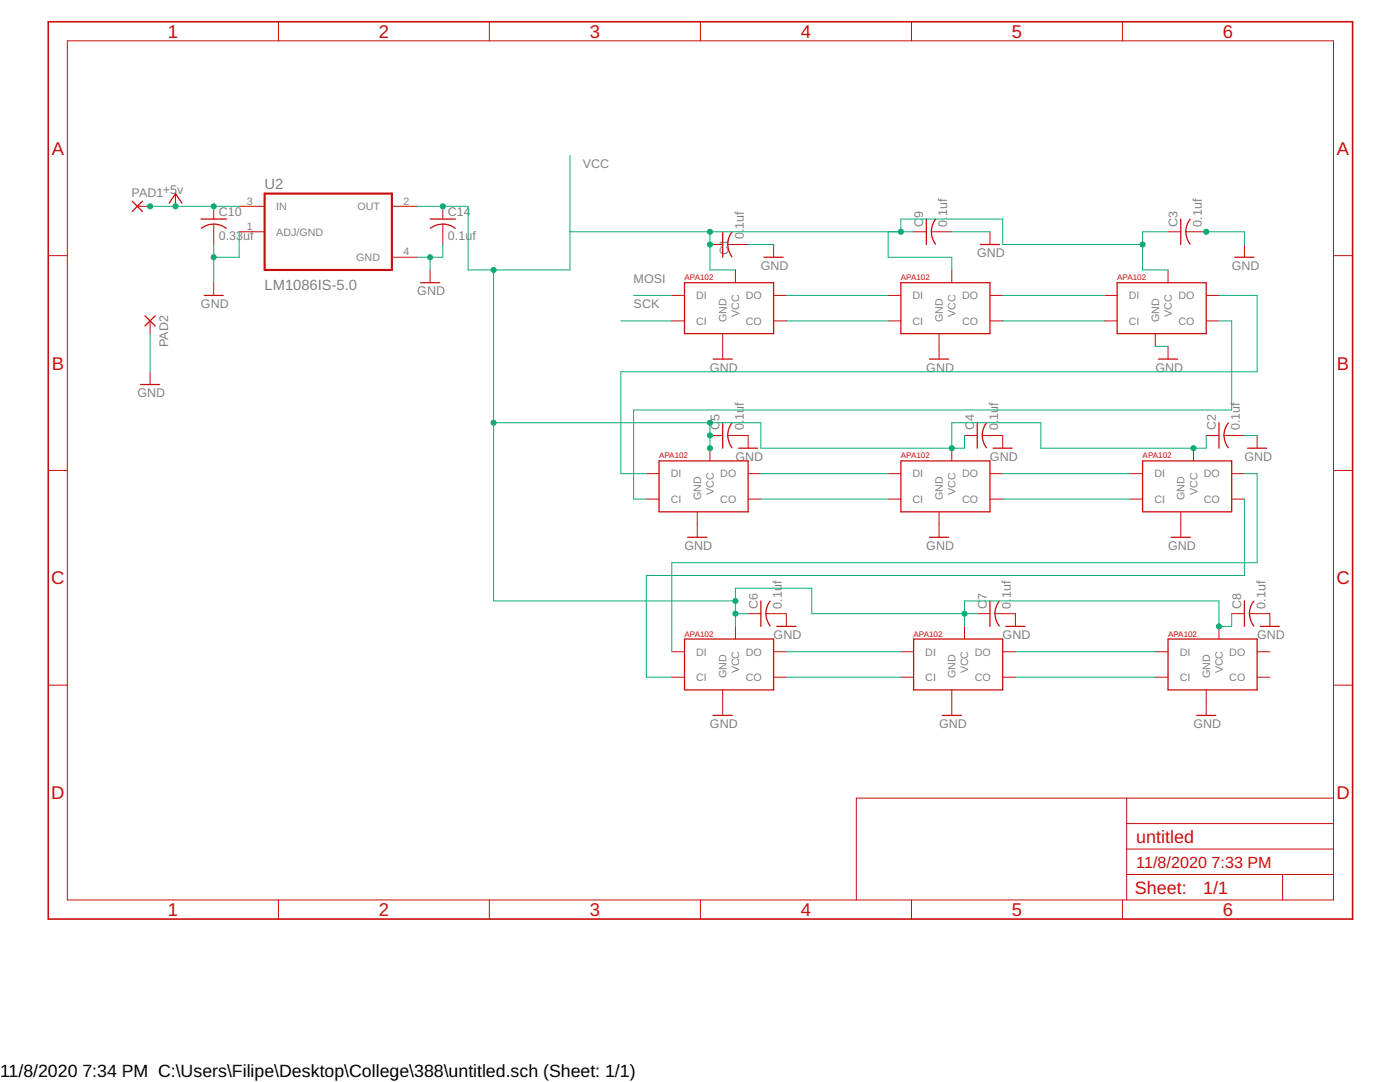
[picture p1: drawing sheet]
<svg xmlns="http://www.w3.org/2000/svg" width="279mm" height="216mm" viewBox="0 0 279 216" stroke-linecap="round" stroke-linejoin="round" font-family="sans-serif">
<g fill="none" stroke="#c90d0c" stroke-width=".25">
<path d="M26.4 40.2l2 2M28.4 40.2l-2 2M33.8 40.5l1.2-1.9 1.3 1.9M40.1 43.7h5.1M40.2 45.6a4 4 0 0 1 4.9 0M40.7 58.9h3.9M83.9 56.4h3.8M85.8 43.7h5.1M85.9 45.6a4 4 0 0 1 4.9 0M136.6 56.4h17.8v10.2h-17.8zM144.2 46.2v5.1M146.1 46.3a4 4 0 0 0 0 4.9"/>
<path d="M152.5 51.3h3.8M179.8 56.4h17.8v10.2h-17.8zM184.9 43.7v5.1M185.9 46.2l.3 1.6 .5 .9M186.7 43.8l-.5 .9-.3 1.5M195.7 48.8h3.8M222.9 56.4h17.8v10.2h-17.8zM235.6 43.7v5.1M237.5 43.8a4 4 0 0 0 0 4.9M246.4 51.3h3.9M28 76.7h3.9M28.9 63l2.1 2"/>
<path d="M31 63l-2.1 2M142.3 71.6h3.8M185.5 71.6h3.8M231.2 71.6h3.8M131.5 92h17.8v10.1h-17.8zM144.2 84.3v5.1M146.1 84.4a4 4 0 0 0 0 4.9M147.4 89.4h3.8M179.8 92h17.8v10.1h-17.8zM195 84.3v5.1M196.9 84.4a4 4 0 0 0 0 4.9M198.2 89.4h3.8"/>
<path d="M228 92h17.8v10.1h-17.8zM243.3 84.3v5.1M245.1 84.4a4 4 0 0 0 0 4.9M249 89.4h3.8M137.2 107.2h3.9M151.8 119.9v5.1M153.7 120l-.7 1.4-.2 1M185.5 107.2h3.8M197.6 119.9v5.1M199.4 120a4 4 0 0 0 0 4.9M233.7 107.2h3.9M248.3 119.9v5.1"/>
<path d="M250.2 120a4 4 0 0 0 0 4.9M136.6 127.5h17.8v10.2h-17.8zM152.9 122.4a3.9 3.9 0 0 0 .8 2.5M155 125h3.8M182.3 127.5h17.8v10.2h-17.8zM200.7 125h3.9M233.1 127.5h17.8v10.2h-17.8zM251.5 125h3.8M142.3 142.7h3.8M188 142.7h3.9M238.8 142.7h3.8"/>
</g>
<g fill="none" stroke="#c90d0c" stroke-width=".2">
<path d="M13.4 8.1h252.7v171.5h-252.7zM55.6 4.3v3.8M97.7 4.3v3.8M139.8 4.3v3.8M181.9 4.3v3.8M224 4.3v3.8M35 38.6v2.6M9.6 51h3.8M27.4 41.2h2.6M42.7 41.2v2.5M42.7 44.7v4.1M42.7 56.4v2.5"/>
<path d="M47.7 41.2h5.1M47.7 46.2h5.1M78.2 41.2h5.1M78.2 51.3h5.1M85.8 53.9v2.5M88.4 41.2v2.5M88.4 44.7v4.1M134.1 58.9h2.5M141.7 48.8h2.5M145.2 48.8h4.1M146.8 53.9v2.5M154.4 48.8v2.5"/>
<path d="M154.4 58.9h2.5M177.2 58.9h2.6M182.3 46.2h2.6M185.9 46.2h4M189.9 53.9v2.5M197.6 46.2v2.6M197.6 58.9h2.5M220.4 58.9h2.5M233.1 53.9v2.5M233.1 46.2h2.5M236.7 46.2h4M240.7 58.9h2.6"/>
<path d="M248.3 48.8v2.5M266.1 51h3.8M30 64v2.6M30 74.2v2.5M134.1 64h2.5M144.2 66.6v5M154.4 64h2.5M177.2 64h2.6M187.4 66.6v5M197.6 64h2.5M220.4 64h2.5M230.6 66.6v2.5"/>
<path d="M233.1 69.1v2.5M240.7 64h2.6M9.6 93.9h3.8M129 94.5h2.5M129 99.6h2.5M141.7 89.4v2.6M141.7 86.9h2.5M145.2 86.9h4.1v2.5M149.3 94.5h2.5M149.3 99.6h2.5M177.2 94.5h2.6M177.2 99.6h2.6"/>
<path d="M189.9 89.4v2.6M192.5 86.9h2.5M196 86.9h4.1v2.5M197.6 94.5h2.5M197.6 99.6h2.5M225.5 94.5h2.5M225.5 99.6h2.5M238.2 89.4v2.6M240.7 86.9h2.6M244.3 86.9h4M245.8 94.5h2.5M245.8 99.6h2.5"/>
<path d="M250.9 86.9v2.5M266.1 93.9h3.8M139.1 102.1v5.1M187.4 102.1v5.1M235.6 102.1v5.1M9.6 136.7h3.8M134.1 130h2.5M134.1 135.1h2.5M144.2 137.7v5M146.8 125v2.5M149.3 122.4h2.5M152.9 122.4h4v2.6"/>
<path d="M154.4 130h2.5M154.4 135.1h2.5M179.8 130h2.5M179.8 135.1h2.5M189.9 137.7v5M192.5 125v2.5M195 122.4h2.6M198.6 122.4h4v2.6M200.1 130h2.5M200.1 135.1h2.5M230.6 130h2.5M230.6 135.1h2.5"/>
<path d="M240.7 137.7v5M243.3 125v2.5M245.8 122.4h2.5M249.4 122.4h4v2.6M250.9 130h2.5M250.9 135.1h2.5M266.1 136.7h3.8M224.9 159.3v20.3M266.1 159.3h-95.2v20.3M55.6 179.6v3.8M97.7 179.6v3.8M139.8 179.6v3.8"/>
<path d="M181.9 179.6v3.8M224 179.6v3.8M224.9 174.5h41.2M224.9 169.4h41.2M224.9 164.3h41.2M256 174.5v5.1"/>
</g>
<path d="M52.8 38.6h25.4v15.3h-25.4z" fill="none" stroke="#c90d0c" stroke-width=".42"/>
<path d="M9.6 4.3h260.3v179.1h-260.3z" fill="none" stroke="#c90d0c" stroke-width=".32"/>
<g fill="none" stroke="#0dab76" stroke-width=".2">
<path d="M113.7 31v22.9h-20.3v-12.7h-10.1M30 41.2h17.7M42.7 48.8v7.6M47.7 46.2v5.1h-5M85.8 51.3v2.6M88.4 48.8v2.5h-5.1M98.5 53.9v66h48.3M113.7 46.2h68.6M126.4 58.9h7.7M141.7 46.2v7.7h5.1M149.3 48.8h5.1M156.9 58.9h20.3"/>
<path d="M177.2 46.2v5.1h12.7v2.6M179.8 46.2v-2.5h20.3v5.1h27.9M189.9 46.2h7.7M200.1 58.9h20.3M233.1 46.2h-5.1v7.7h5.1M240.7 46.2h7.6v2.6M243.3 58.9h7.6v15.3h-127v20.3h5.1M30 66.6v7.6M123.9 64h10.2M156.9 64h20.3M200.1 64h20.3M230.6 69.1h2.5"/>
<path d="M243.3 64h2.5v17.8h-119.4v17.8h2.6M98.5 84.3h53.3v5.1h40.7v-2.5M141.7 84.3v5.1M151.8 94.5h25.4M151.8 99.6h25.4M200.1 94.5h25.4M200.1 99.6h25.4M240.7 86.9v2.5h-33v-5.1h-17.8v5.1M248.3 99.6v15.2h-119.3v20.3h5.1M248.3 86.9h2.6M248.3 94.5h2.6v17.8h-116.8v17.7M146.8 122.4h2.5"/>
<path d="M156.9 130h22.9M156.9 135.1h22.9M195 122.4h-33v-5h-15.2v7.6M202.6 130h28M202.6 135.1h28M245.8 122.4v2.6h-2.5v-5.1h-50.8v5.1"/>
</g>
<g fill="#0dab76" stroke="#0dab76" stroke-width=".2">
<circle cx="240.7" cy="46.2" r=".51"/>
<circle cx="42.7" cy="51.3" r=".51"/>
<circle cx="85.8" cy="51.3" r=".51"/>
<circle cx="30" cy="41.2" r=".51"/>
<circle cx="42.7" cy="41.2" r=".51"/>
<circle cx="35" cy="41.2" r=".51"/>
<circle cx="228" cy="48.8" r=".51"/>
<circle cx="179.8" cy="46.2" r=".51"/>
<circle cx="238.2" cy="89.4" r=".51"/>
<circle cx="189.9" cy="89.4" r=".51"/>
<circle cx="141.7" cy="89.4" r=".51"/>
<circle cx="243.3" cy="125" r=".51"/>
<circle cx="192.5" cy="122.4" r=".51"/>
<circle cx="146.8" cy="122.4" r=".51"/>
<circle cx="146.8" cy="119.9" r=".51"/>
<circle cx="98.5" cy="53.9" r=".51"/>
<circle cx="141.7" cy="84.3" r=".51"/>
<circle cx="141.7" cy="46.2" r=".51"/>
<circle cx="141.7" cy="48.8" r=".51"/>
<circle cx="141.7" cy="86.9" r=".51"/>
<circle cx="88.4" cy="41.2" r=".51"/>
<circle cx="98.5" cy="84.3" r=".51"/>
</g>
<g font-size="3.7" fill="#c90d0c">
<text x="33.5" y="7.5">1</text>
<text x="75.6" y="7.5">2</text>
<text x="117.7" y="7.5">3</text>
<text x="159.8" y="7.5">4</text>
<text x="201.9" y="7.5">5</text>
<text x="244.1" y="7.5">6</text>
<text x="10.3" y="30.9">A</text>
<text x="266.8" y="30.9">A</text>
<text x="10.3" y="73.7">B</text>
<text x="266.8" y="73.7">B</text>
<text x="10.2" y="116.6">C</text>
<text x="266.7" y="116.6">C</text>
<text x="10.2" y="159.4">D</text>
<text x="266.7" y="159.4">D</text>
<text x="33.5" y="182.8">1</text>
<text x="75.6" y="182.8">2</text>
<text x="117.7" y="182.8">3</text>
<text x="159.8" y="182.8">4</text>
<text x="201.9" y="182.8">5</text>
<text x="244.1" y="182.8">6</text>
</g>
<g font-size="3.6" fill="#c90d0c">
<text x="226.8" y="168.2">untitled</text>
<text x="226.5" y="178.4">Sheet:</text>
<text x="240.1" y="178.3">1/1</text>
</g>
<g font-size="3.5">
<text x="0" y="214.9">11/8/2020</text>
<text x="16.4" y="214.9">7:34 PM C:\Users\Filipe\Desktop\College\388\untitled.sch (Sheet: 1/1)</text>
</g>
<g font-size="3.2" fill="#c90d0c">
<text x="226.8" y="173.2">11/8/2020</text>
<text x="241.8" y="173.2">7:33 PM</text>
</g>
<g font-size="2.9" fill="#808080">
<text x="52.8" y="37.6">U2</text>
<text x="52.8" y="57.9">LM1086IS-5.0</text>
</g>
<g font-size="2.5" fill="#808080">
<text x="116.3" y="33.6">VCC</text>
<text x="26.3" y="39.3">PAD1</text>
<text x="32.5" y="38.6">+5</text>
<text x="35.3" y="38.6">v</text>
<text x="43.7" y="47.9">0.33uf</text>
<text x="43.7" y="43.1">C10</text>
<text x="89.4" y="47.9">0.1uf</text>
<text x="89.4" y="43.1">C14</text>
<text x="148.4" y="47.8" transform="rotate(-90 148.4 47.8)">0.</text>
<text x="148.4" y="45.7" transform="rotate(-90 148.4 45.7)">1uf</text>
<text x="184.2" y="45.2" transform="rotate(-90 184.2 45.2)">C</text>
<text x="184.2" y="43.4" transform="rotate(-90 184.2 43.4)">9</text>
<text x="189.1" y="45.2" transform="rotate(-90 189.1 45.2)">0.</text>
<text x="189.1" y="43.1" transform="rotate(-90 189.1 43.1)">1uf</text>
<text x="235" y="45.2" transform="rotate(-90 235 45.2)">C3</text>
<text x="239.8" y="45.2" transform="rotate(-90 239.8 45.2)">0.1uf</text>
<text x="145.4" y="51" transform="rotate(-90 145.4 51)">C1</text>
<text x="151.8" y="53.9">GND</text>
<text x="195" y="51.3">GND</text>
<text x="245.8" y="53.9">GND</text>
<text x="83.3" y="58.9">GND</text>
<text x="126.5" y="56.4">MOSI</text>
<text x="40.1" y="61.5">GND</text>
<text x="126.5" y="61.5">SCK</text>
<text x="33.6" y="69.2" transform="rotate(-90 33.6 69.2)">PAD2</text>
<text x="141.7" y="74.2">GND</text>
<text x="184.9" y="74.2">GND</text>
<text x="230.6" y="74.2">GND</text>
<text x="27.4" y="79.3">GND</text>
<text x="148.4" y="83.8" transform="rotate(-90 148.4 83.8)">1uf</text>
<text x="199.2" y="83.8" transform="rotate(-90 199.2 83.8)">1uf</text>
<text x="143.6" y="85.9" transform="rotate(-90 143.6 85.9)">C</text>
<text x="143.6" y="84.1" transform="rotate(-90 143.6 84.1)">5</text>
<text x="148.4" y="85.9" transform="rotate(-90 148.4 85.9)">0.</text>
<text x="194.4" y="85.9" transform="rotate(-90 194.4 85.9)">C</text>
<text x="194.4" y="84.1" transform="rotate(-90 194.4 84.1)">4</text>
<text x="199.2" y="85.9" transform="rotate(-90 199.2 85.9)">0.</text>
<text x="242.6" y="85.9" transform="rotate(-90 242.6 85.9)">C2</text>
<text x="247.5" y="85.9" transform="rotate(-90 247.5 85.9)">0.1uf</text>
<text x="146.8" y="92">GND</text>
<text x="197.6" y="92">GND</text>
<text x="248.4" y="92">GND</text>
<text x="136.6" y="109.7">GND</text>
<text x="184.9" y="109.7">GND</text>
<text x="233.1" y="109.7">GND</text>
<text x="196.9" y="119.6" transform="rotate(-90 196.9 119.6)">7</text>
<text x="201.8" y="119.3" transform="rotate(-90 201.8 119.3)">1uf</text>
<text x="151.2" y="121.4" transform="rotate(-90 151.2 121.4)">C6</text>
<text x="156" y="121.4" transform="rotate(-90 156 121.4)">0.1uf</text>
<text x="196.9" y="121.4" transform="rotate(-90 196.9 121.4)">C</text>
<text x="201.8" y="121.4" transform="rotate(-90 201.8 121.4)">0.</text>
<text x="247.7" y="121.4" transform="rotate(-90 247.7 121.4)">C8</text>
<text x="252.5" y="121.4" transform="rotate(-90 252.5 121.4)">0.1uf</text>
<text x="154.4" y="127.5">GND</text>
<text x="200.1" y="127.5">GND</text>
<text x="250.9" y="127.5">GND</text>
<text x="141.7" y="145.3">GND</text>
<text x="187.4" y="145.3">GND</text>
<text x="238.2" y="145.3">GND</text>
</g>
<g font-size="2.1" fill="#808080">
<text x="49.3" y="40.8">3</text>
<text x="55.1" y="41.9">IN</text>
<text x="71.3" y="41.9">OUT</text>
<text x="80.5" y="40.8">2</text>
<text x="49.3" y="45.9">1</text>
<text x="55.1" y="47">ADJ/GND</text>
<text x="71.1" y="52.1">GND</text>
<text x="80.5" y="51">4</text>
<text x="138.9" y="59.7">DI</text>
<text x="148.8" y="59.7">DO</text>
<text x="182.1" y="59.7">DI</text>
<text x="192" y="59.7">DO</text>
<text x="225.3" y="59.7">DI</text>
<text x="235.2" y="59.7">DO</text>
<text x="138.9" y="64.8">CI</text>
<text x="145" y="64.2" transform="rotate(-90 145 64.2)">GND</text>
<text x="147.5" y="63.3" transform="rotate(-90 147.5 63.3)">VCC</text>
<text x="148.8" y="64.8">CO</text>
<text x="182.1" y="64.8">CI</text>
<text x="188.2" y="64.2" transform="rotate(-90 188.2 64.2)">GND</text>
<text x="190.7" y="63.3" transform="rotate(-90 190.7 63.3)">VCC</text>
<text x="192" y="64.8">CO</text>
<text x="225.3" y="64.8">CI</text>
<text x="231.3" y="64.2" transform="rotate(-90 231.3 64.2)">GND</text>
<text x="233.9" y="63.3" transform="rotate(-90 233.9 63.3)">VCC</text>
<text x="235.2" y="64.8">CO</text>
<text x="133.9" y="95.3">DI</text>
<text x="143.8" y="95.3">DO</text>
<text x="182.1" y="95.3">DI</text>
<text x="192" y="95.3">DO</text>
<text x="230.4" y="95.3">DI</text>
<text x="240.3" y="95.3">DO</text>
<text x="133.9" y="100.3">CI</text>
<text x="139.9" y="99.8" transform="rotate(-90 139.9 99.8)">GND</text>
<text x="142.5" y="98.8" transform="rotate(-90 142.5 98.8)">VCC</text>
<text x="143.8" y="100.3">CO</text>
<text x="182.1" y="100.3">CI</text>
<text x="188.2" y="99.8" transform="rotate(-90 188.2 99.8)">GND</text>
<text x="190.7" y="98.8" transform="rotate(-90 190.7 98.8)">VCC</text>
<text x="192" y="100.3">CO</text>
<text x="230.4" y="100.3">CI</text>
<text x="236.4" y="99.8" transform="rotate(-90 236.4 99.8)">GND</text>
<text x="239" y="98.8" transform="rotate(-90 239 98.8)">VCC</text>
<text x="240.3" y="100.3">CO</text>
<text x="138.9" y="130.8">DI</text>
<text x="148.8" y="130.8">DO</text>
<text x="184.7" y="130.8">DI</text>
<text x="194.5" y="130.8">DO</text>
<text x="235.5" y="130.8">DI</text>
<text x="245.3" y="130.8">DO</text>
<text x="138.9" y="135.9">CI</text>
<text x="145" y="135.3" transform="rotate(-90 145 135.3)">GND</text>
<text x="147.5" y="134.4" transform="rotate(-90 147.5 134.4)">VCC</text>
<text x="148.8" y="135.9">CO</text>
<text x="184.7" y="135.9">CI</text>
<text x="190.7" y="135.3" transform="rotate(-90 190.7 135.3)">GND</text>
<text x="193.2" y="134.4" transform="rotate(-90 193.2 134.4)">VCC</text>
<text x="194.5" y="135.9">CO</text>
<text x="235.5" y="135.9">CI</text>
<text x="241.5" y="135.3" transform="rotate(-90 241.5 135.3)">GND</text>
<text x="244" y="134.4" transform="rotate(-90 244 134.4)">VCC</text>
<text x="245.3" y="135.9">CO</text>
</g>
<g font-size="1.6" fill="#c90d0c">
<text x="136.6" y="55.9">APA102</text>
<text x="179.8" y="55.9">APA102</text>
<text x="223" y="55.9">APA102</text>
<text x="131.5" y="91.5">APA102</text>
<text x="179.8" y="91.5">APA102</text>
<text x="228" y="91.5">APA102</text>
<text x="136.6" y="127">APA102</text>
<text x="182.3" y="127">APA102</text>
<text x="233.1" y="127">APA102</text>
</g>
</svg>
